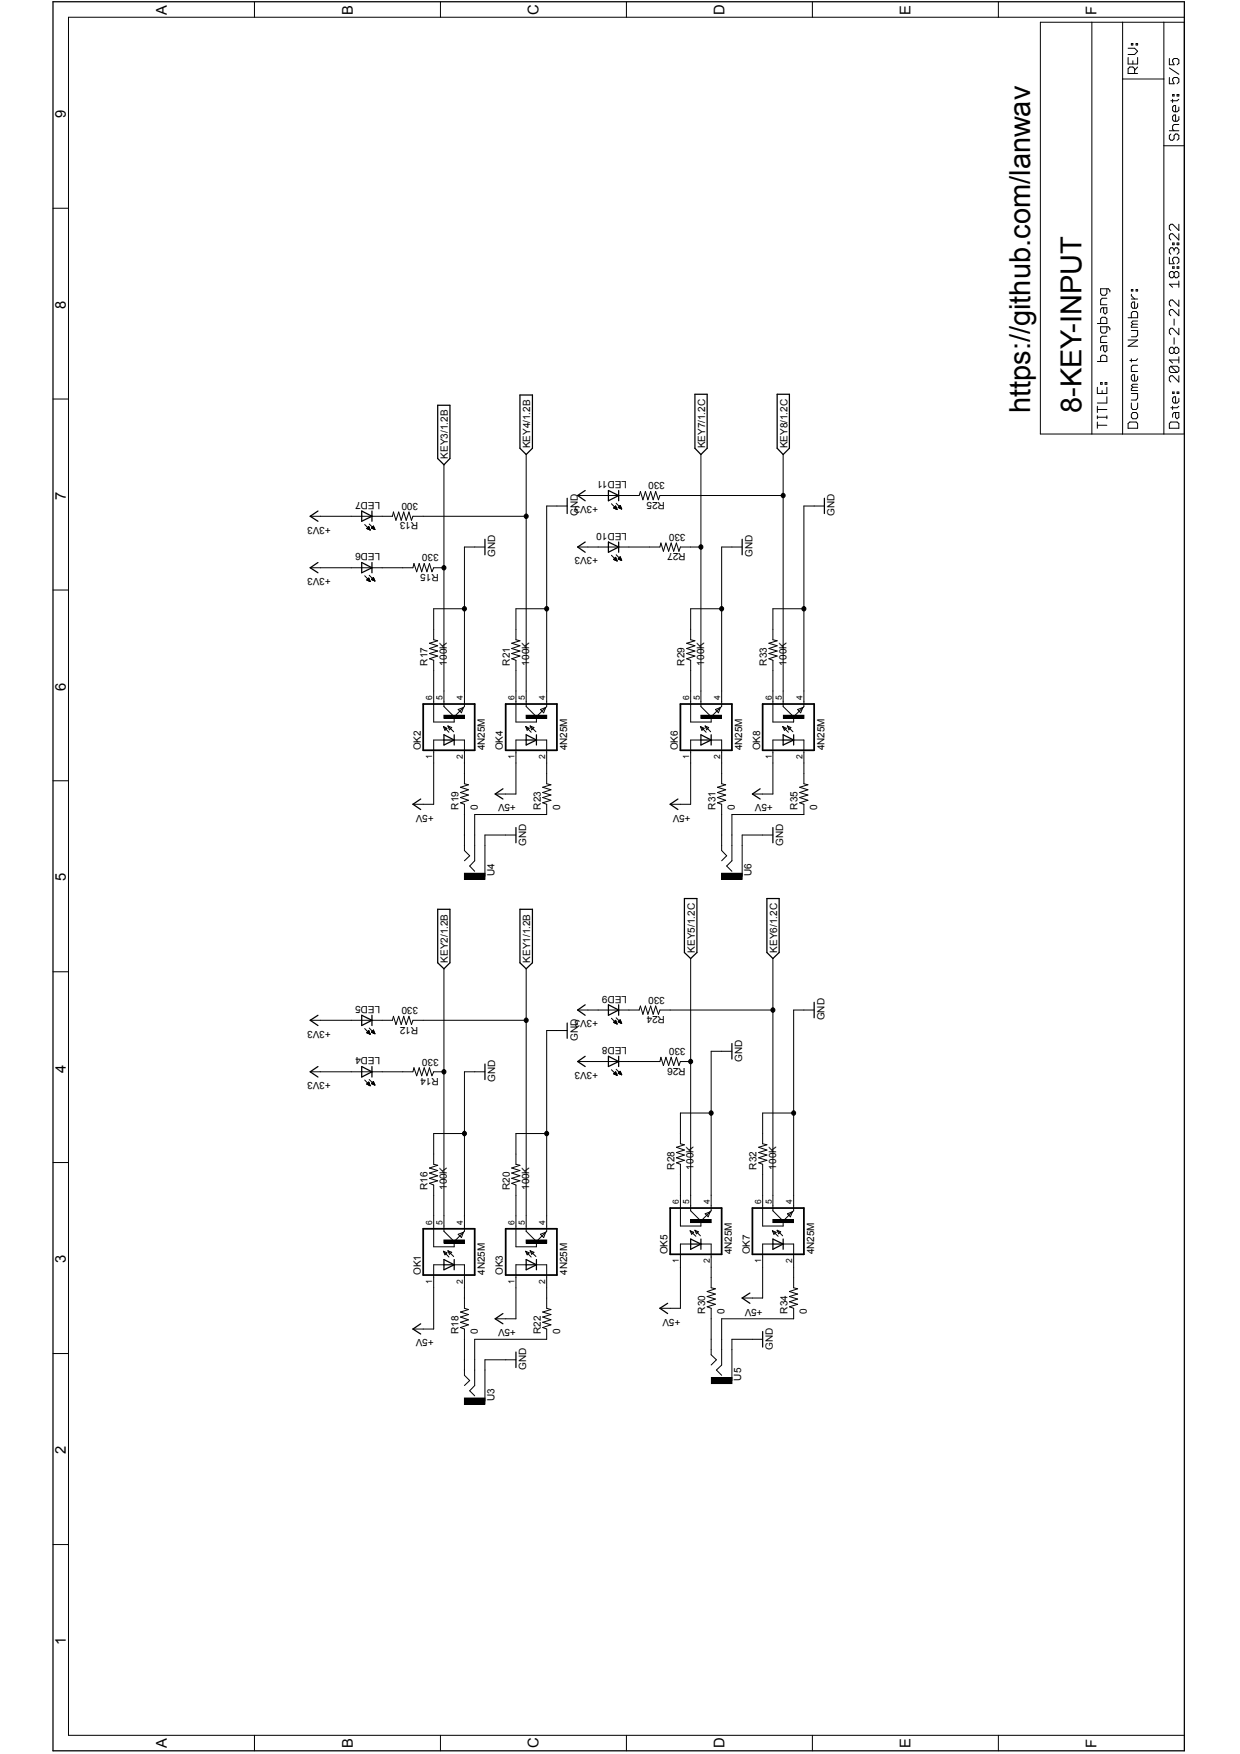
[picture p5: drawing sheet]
<svg xmlns="http://www.w3.org/2000/svg" width="210mm" height="297mm" viewBox="0 0 210 297" stroke-linecap="round" stroke-linejoin="round" font-family="sans-serif">
<g fill="none" stroke="#000" stroke-width=".21">
<path d="M9 .3h191.6v296.2h-191.6zM74.1 68.6h2.1v9l-1 1.1-1.1-1.1zM88.1 66.9h2.1v9l-1.1 1.1-1-1.1zM117.7 66.8h2.1v9.1l-1.1 1.1-1-1.1zM131.6 66.8h2.1v9.1l-1.1 1.1-1-1.1zM53.8 95.2l-1.3 .9 1.3 .9M53.8 86.5l-1.3 .9 1.3 .9M61.3 86.5l1.7 .9-1.7 .9zM61.3 95.2l1.7 .9-1.7 .9zM63 86.5v1.8M63 95.2v1.8M82.1 91.3v2.6"/>
<path d="M96.1 84.4v2.6M99.1 91.8l-1.3 .8 1.3 .9M99.1 83.1l-1.3 .8 1.3 .9M103 83.1l1.8 .8-1.8 .9zM103 91.8l1.8 .8-1.8 .9zM104.8 83.1v1.7M104.8 91.8v1.7M125.7 91.3v2.6M139.6 84.4v2.6M71.2 135.3l-1.3 .9 1.3 .9M75.2 124.4l1.7 .9-1.7 .9zM75.2 125.3h1.7"/>
<path d="M76.9 124.4v1.8M85.2 133.6l-1.3 .9 1.3 .8M89.1 125.3h1.7M89.1 124.4l1.7 .9-1.7 .9zM90.8 124.4v1.8M114.8 135.3l-1.3 .9 1.3 .9M118.7 124.4l1.7 .9-1.7 .9zM118.7 125.3h1.7M120.4 124.4v1.8M128.7 133.6l-1.3 .9 1.3 .8M132.6 124.4l1.8 .9-1.8 .9zM132.6 125.3h1.8"/>
<path d="M134.4 124.4v1.8M74.1 154h2.1v9l-1 1-1.1-1zM87.4 140.1v2.6M88.1 154h2.1v9l-1.1 1-1-1zM115.9 152.1h2.1v9.2l-1 1-1.1-1zM129.9 152.1h2.1v9.2l-1.1 1-1-1zM130.9 140.1v2.6M53.8 171.9l-1.3 .9 1.3 .9M61.3 171.9l1.7 .9-1.7 .9zM63 171.9v1.8M96.1 173.2v2.6M99.1 178.9l-1.3 .8 1.3 .9"/>
<path d="M99.1 170.1l-1.3 .9 1.3 .9M103 178.9l1.8 .8-1.8 .9zM103 170.1l1.8 .9-1.8 .9zM104.8 170.1v1.8M104.8 178.9v1.7M124 176.7v2.6M137.9 169.7v2.6M53.8 180.6l-1.3 .9 1.3 .9M61.3 180.6l1.7 .9-1.7 .9zM63 180.6v1.8M82.1 180.2v2.6M75.2 213.3l1.7 .9-1.7 .8z"/>
<path d="M75.2 214.2h1.7M76.9 213.3v1.7M89.1 213.3l1.7 .9-1.7 .8zM89.1 214.2h1.7M90.8 213.3v1.7M117 209.8l1.7 .9-1.7 .8zM117 210.7h1.7M118.7 209.8v1.7M127 218.9l-1.3 .9 1.3 .9M130.9 210.7h1.7M130.9 209.8l1.7 .9-1.7 .8zM132.6 209.8v1.7"/>
<path d="M71.2 224.2l-1.3 .8 1.3 .9M85.2 222.4l-1.3 .9 1.3 .9M87.4 228.9v2.7M113.1 220.7l-1.3 .8 1.3 .9M129.2 225.5v2.6"/>
</g>
<g fill="none" stroke="#000" stroke-width=".17">
<path d="M43.1 .3v2.6M74.6 .3v2.6M106.1 .3v2.6M137.6 .3v2.6M169.1 .3v2.6M176.2 3.8h24.4v69.7h-24.4zM184.9 3.8v69.7M190.1 3.8v69.7M190.1 13.4h7M191.1 9.7v1.1h1.6v-1.1M191.1 8.2h1.1l.5 .5-.5 .5h-1.1M191.6 7.4h.3v.2h-.3z"/>
<path d="M191.9 10.3v.5M192.2 12.4v-.8l-.3-.3h-.6l-.2 .3v.8h1.6M192.4 7.4h.3v.2h-.3zM192.7 11.3l-.5 .6M197.1 3.8v69.7M198 13.1v1.1h.8l-.2-.6v-.2l.2-.3h.5l.3 .3v.5l-.3 .3M198 9.9v1.1h.8l-.2-.6v-.2l.2-.3h.5l.3 .3v.5l-.3 .3M198 11.5l1.6 1.1M198.6 16h.2v.3h-.2zM198.6 16.8v.6M199.3 16h.3v.3h-.3zM199.6 18.1v.6l-.3 .2h-.5l-.2-.2v-.6l.2-.2h.3v1"/>
<path d="M199.6 19.7v.6l-.3 .2h-.5l-.2-.2v-.6l.2-.2h.3v1M199.6 16.8l-.3 .3h-1M200.6 2.9h-189v290.9h189M9 35.3h2.6M197.1 24.7h3.5M198 22.1h1.6M198.3 22.7l-.3 .2v.6l.3 .2h.3l.2-.2v-.6l.3-.2h.2l.3 .2v.6l-.3 .2M199.6 38v1l-1-1h-.3l-.3 .2v.6l.3 .2M199.6 39.6v1l-1-1h-.3l-.3 .2v.5l.3 .3M199.6 21.1h-.8l-.2 .2v.6l.2 .2M185.8 54.8h1.7v-.8l-.3-.3h-.6l-.2 .3v.8M186.9 52.1v.8l.3 .3 .3-.3v-.8h-.9l-.2 .3v.5"/>
<path d="M186.9 58.5v.9l.3 .2 .3-.2v-.9h-.9l-.2 .3v.6M187.5 48.9v.8l-.3 .3h-.6l-.2-.3v-.8h1.3l.3 .3v.2M187.5 55.3v.8l-.3 .3h-.6l-.2-.3v-.8h1.3l.3 .3v.3M187.5 50.5h-.9l-.2 .3v.8h1.1M187.5 56.9h-.9l-.2 .3v.8h1.1M191.1 53.8h1.6v-.8l-.3-.3h-.5l-.3 .3v.8M191.1 57.6h1.6l-1.6 1h1.6M191.6 56h1.1v.8l-.3 .2h-.8M191.6 49h.3v.3h-.3zM191.6 49.8v.3l.6 .5M191.6 50.6h1.1M191.9 54.9l-.3 .3v.2h1.1"/>
<path d="M191.9 54.9h.8M192.4 49h.3v.3h-.3zM192.7 51.4v.5l-.3 .3h-.5l-.3-.3v-.5l.3-.3h.3v1.1M192.7 54.4h-.8l-.3 .2 .3 .3M198 43.6v1.1h.8l-.2-.6v-.2l.2-.3h.5l.3 .3v.5l-.3 .3M198.6 41.1h.2v.3h-.2zM198.6 45.2h.2v.2h-.2zM198.8 42.2l.3-.2h.2l.3 .2v.6l-.3 .3M198.8 46.2l.3-.2h.2l.3 .2v.6l-.3 .2h-.2l-.3-.2M198.8 59.1l.3-.3h.2l.3 .3v.5l-.3 .3h-.2l-.3-.3M198.8 42.2l-.2-.2h-.3l-.3 .2v.6l.3 .3M198.8 46.2l-.2-.2h-.3l-.3 .2v.6l.3 .2h.3l.2-.2"/>
<path d="M198.8 59.1l-.2-.3h-.3l-.3 .3v.5l.3 .3h.3l.2-.3M198.8 42.2v.3M198.8 46.2v.6M198.8 54v1.1M198.8 57.2v1.1M198.8 59.1v.5M199.3 41.1h.3v.3h-.3zM199.3 45.2h.3v.2h-.3zM199.6 47.6v1M199.6 50.8v1.1l-1-1.1h-.3l-.3 .3v.5l.3 .3M199.6 52.4v1.1l-1-1.1h-.3l-.3 .3v.5l.3 .3M199.6 55.6v1.1l-1-1.1h-.3l-.3 .3v.5l.3 .3"/>
<path d="M199.6 48.1h-1.6l.6 .5M9 67.6h2.6M75.2 78.7v40.9l1.7 1.8 1.8-1.8v-27h3.4M89.1 77v42.6l1.7 1.8 1.8-1.8v-33.9h3.5M118.7 77v42.6l1.7 1.8 1.6-1.6M132.6 77v42.6l1.8 1.8 1.7-1.8v-33.9h3.5M185.8 65.6v1h1.7v-1M185.8 72h1.7M185.8 68.8v1M185.8 70.4v.5M185.8 71.5v1M185.8 61.2h1.7v-.8l-.3-.2h-.6l-.2 .2v.8"/>
<path d="M185.8 70.7h1.7M185.8 69.3h1.7M186.4 64.8h.2v.3h-.2zM186.6 66.1v.5M187.2 64.8h.3v.3h-.3zM187.5 67.2v1h-1.7M187.5 70.4v.5M191.1 71.7l.2-.2h1.1l.3 .2v.8h-1.6zM191.6 66.6h1.1v.8l-.3 .3h-.8M191.6 68.2v.8l.3 .3h.5l.3-.3v-.8M191.6 60.7v.6M191.9 69.8h.5l.3 .3v.6l-.3 .2h-.5l-.3-.2v-.6z"/>
<path d="M191.9 65.6l-.3 .2v.3h1.1M191.9 65.6h.8M192.7 63.7v.6l-.3 .2h-.5l-.3-.2v-.6l.3-.2h.3v1M192.7 61.8h-.8l-.3 .3v.8h1.1M192.7 65.1h-.8l-.3 .2 .3 .3M192.7 60.7l-.3 .3h-1.1M198 71.7l.3-.2h1l.3 .2v.8h-1.6zM198.3 62h1l.3 .3v.5l-.3 .3M198.3 62l-.3 .3v.5l.3 .3h1M198.3 62l1 1.1M198.6 66.4h.2v.2h-.2zM198.6 68.8v.5"/>
<path d="M199.1 69.8v.9l.2 .2 .3-.2v-.9h-.8l-.2 .3v.6M199.3 66.4h.3v.2h-.3zM199.6 60.4v1.1M199.6 63.6v1.1l-1-1.1h-.3l-.3 .3v.5l.3 .3M199.6 67.4v.6l-.3 .2h-.5l-.2-.2v-.6l.2-.2h.3v1M199.6 68.8l-.3 .2h-1M199.6 61h-1.6l.6 .5M9 99.9h2.6M52.5 96.1h17.4l.2-.7 .5 1.4 .4-1.4 .4 1.4 .4-1.4 .5 1.4 .4-1.4 .5 1.4 .2-.7h1.8M52.5 87.4h14l.1-.7 .5 1.4 .4-1.4 .4 1.4 .5-1.4 .4 1.4 .5-1.4 .4 1.4 .2-.7h19.2M61.8 97.5l.9 1M61.8 88.8l.9 .9"/>
<path d="M62.1 98.2l.3-.3 .3 .6zM62.1 89.5l.3-.3 .3 .5zM62.1 89.5h.1M62.1 98.2h.1M62.2 89.4v.1M62.2 98.1v.2M62.3 89.3v.3M62.3 98v.3M62.4 89.2v.4M62.4 98v.3M62.4 97.9v.4M62.5 89.2v.5"/>
<path d="M62.5 97.9v.5M62.5 89.3v.4M62.5 98v.4M62.5 97.4l1 1M62.5 88.7l1 1M62.6 89.5v.2M62.6 98.1v.3M62.6 89.6v.1M62.6 98.3v.1M62.7 89.7h.1M62.7 98.4v.1M62.9 98.1l.3-.3 .3 .6z"/>
<path d="M62.9 89.4l.3-.3 .3 .6zM62.9 89.4v.1M62.9 98.1h.1M63 89.3v.2M63 98v.2M63 89.2v.3M63.1 89.2v.3M63.1 97.9v.3M63.2 89.2v.3M63.2 97.9v.4M63.2 89.1v.4M63.2 97.8v.5"/>
<path d="M63.2 89.1v.5M63.3 89.2v.4M63.3 97.9v.4M63.4 89.4v.2M63.4 98v.3M63.4 89.5v.1M63.4 98.2v.1M63.5 89.6v.1M63.5 98.3v.1M97.8 92.6h14l.1-.7 .5 1.4 .4-1.4 .4 1.4 .5-1.4 .4 1.4 .5-1.4 .4 1.4 .2-.7h3.5M97.8 83.9h10.4l.3-.7 .4 1.4 .4-1.4 .4 1.4 .5-1.4 .4 1.4 .4-1.4 .5 1.4 .3-.7h20.8M103.5 94l1 1"/>
<path d="M103.5 85.3l1 1M103.9 86l.4-.3 .2 .6zM104 86h.1M104 94.7h.1M104 85.9v.2M104 94.6v.2M104.1 85.9v.2M104.1 94.6v.2M104.1 85.8v.3M104.1 94.5v.3M104.2 85.8v.3M104.2 94.4v.4"/>
<path d="M104.2 85.7v.4M104.2 94.4v.5M104.3 85.7v.5M104.3 94.4v.5M104.3 94.4l.2 .6-.6-.3zM104.3 85.8v.4M104.3 94.5v.4M104.4 93.9l.9 1M104.4 85.2l.9 1M104.4 85.9v.3M104.4 94.7v.2M104.4 86.1v.1"/>
<path d="M104.4 94.8v.2M104.5 86.2v.1M104.5 94.9v.1M104.7 85.9l.3-.3 .3 .6zM104.7 85.9h.1M104.7 94.6v.1M104.8 85.8v.2M104.8 94.5v.2M104.9 85.8v.2M104.9 94.5v.2M104.9 85.7v.3M104.9 94.4v.3"/>
<path d="M105 85.6v.5M105 94.3v.5M105 94.3l.3 .6-.6-.2zM105.1 85.6v.5M105.1 94.3v.5M105.1 85.7v.4M105.1 94.4v.4M105.2 85.9v.2M105.2 94.6v.2M105.2 86v.1M105.2 94.7v.2M105.3 86.1v.1"/>
<path d="M105.3 94.8v.1M125.7 92.6h-3.5v27l-.2 .2M78.7 103.1h-5.3v5.2l.7 .2-1.4 .4 1.4 .4-1.4 .5 1.4 .4-1.4 .5 1.4 .4-1.4 .4 .7 .3v10.5h3.5v-.8M92.6 103.1h-5.2v5.2l.7 .2-1.4 .4 1.4 .4-1.4 .5 1.4 .4-1.4 .5 1.4 .4-1.4 .4 .7 .3v10.5h3.4v-.8M122.2 103.1h-5.2v5.2l.7 .2-1.4 .4 1.4 .4-1.4 .5 1.4 .4-1.4 .5 1.4 .4-1.4 .4 .7 .3v10.5h3.4v-.8M136.1 103.1h-5.2v5.2l.7 .2-1.4 .4 1.4 .4-1.4 .5 1.4 .4-1.4 .5 1.4 .4-1.4 .4 .7 .3v10.5h3.5v-.8M9 132.2h2.6M75.1 123l.6 .3-.3 .4zM75.1 123l.9 1M75.2 121.1h3.5v.5h-3.5zM75.2 125.3h-1.8v10.9h-3.5M75.9 122.9l.9 1"/>
<path d="M75.9 122.9l.6 .3-.4 .4zM76.9 125.3h1.8v7.4l.6 .2-1.3 .4 1.3 .4-1.3 .5 1.3 .4-1.3 .4 1.3 .5-1.3 .4 .7 .3v7.8l.8 .9-.8 .9M77.6 120.1l.9-.3-.4 .9zM89 123l.6 .3-.3 .4zM89 123l1 1M89.1 121.1h3.5v.5h-3.5zM89.1 125.3h-1.7v9.2h-3.5M89.8 122.9l1 1M89.8 122.9l.6 .3-.4 .4zM90.8 125.3h1.8v7.4l.7 .2-1.4 .4 1.4 .4-1.4 .5 1.4 .4-1.4 .4 1.4 .5-1.4 .4 .7 .3v1.7h-12.2v7.9l-.9 .8 .9 .9M91.5 120.1l.9-.3-.3 .9zM118.6 123l.7 .3-.4 .4z"/>
<path d="M118.6 123l1 1M118.7 121.1h3.5v.5h-3.5zM118.7 125.3h-1.7v10.9h-3.5M119.4 122.9l1 1M119.4 122.9l.6 .3-.3 .4zM120.4 125.3h1.8v7.4l.7 .2-1.4 .4 1.4 .4-1.4 .5 1.4 .4-1.4 .4 1.4 .5-1.4 .4 .7 .3v7.8l.9 .9-.9 .9M121.2 120.1l.8-.3-.3 .9zM132.5 123l.7 .3-.4 .4zM132.5 123l1 1M132.6 125.3h-1.7v9.2h-3.5M132.7 121.1h3.4v.5h-3.4zM133.3 122.9l1 1"/>
<path d="M133.3 122.9l.6 .3-.3 .4zM134.4 125.3h1.7v7.4l.7 .2-1.4 .4 1.4 .4-1.4 .5 1.4 .4-1.4 .4 1.4 .5-1.4 .4 .7 .3v1.7h-12.1v7.9l-.9 .8 .9 .9M135.1 120.1l.9-.3-.4 .9zM78.7 147.9h3.4v1h-3.4zM87.4 141.4h-5.3v7M122.2 147.9h3.5v1h-3.5zM130.9 141.4h-5.2v7M9 164.5h2.6M52.5 172.8h14l.1-.7 .5 1.4 .4-1.4 .4 1.4 .5-1.4 .4 1.4 .5-1.4 .4 1.4 .2-.7h19.2M61.8 174.2l.9 .9M62.1 174.8v.1M62.2 174.8v.1"/>
<path d="M62.3 174.7v.2M62.3 174.7v.3M62.4 174.6v.4M62.4 174.5v.5M62.4 174.5l.3 .6-.6-.2zM62.5 174.5v.5M62.5 174.7v.3M62.5 174.1l1 .9M62.6 174.8v.2M62.6 174.9v.2M62.7 175v.1M62.9 174.7v.1"/>
<path d="M63 174.7v.1M63 174.6v.2M63.1 174.6v.3M63.2 174.5v.4M63.2 174.4l.3 .6-.6-.2zM63.3 174.6v.4M63.4 174.7v.3M63.4 174.8v.2M63.5 175h.1M75.2 164v44.5l1.7 1.7 1.8-1.7v-27h3.4M89.1 164v44.5l1.7 1.7 1.8-1.7v-34h3.5M97.8 171h10.4l.3-.7 .4 1.4 .4-1.4 .4 1.4 .5-1.4 .4 1.4 .4-1.4 .5 1.4 .3-.7h19.1"/>
<path d="M97.8 179.7h14l.1-.7 .5 1.4 .4-1.4 .4 1.4 .5-1.4 .4 1.4 .5-1.4 .4 1.4 .2-.7h1.8M103.5 172.4l1 1M103.9 173.1l.4-.3 .2 .6zM104 173.1h.1M104 173v.2M104.1 173v.2M104.1 172.9v.3M104.2 172.8v.4M104.2 172.8v.5M104.3 172.8v.5M104.3 172.9v.4M104.4 172.3l.9 1"/>
<path d="M104.4 173.1v.2M104.4 173.2v.2M104.5 173.3v.1M104.7 173v.1M104.8 172.9v.2M104.9 172.9v.2M104.9 172.8v.3M105 172.7v.5M105 172.7l.3 .6-.6-.3zM105.1 172.7v.5M105.1 172.8v.4M105.2 173v.2"/>
<path d="M105.2 173.1v.2M105.3 173.2v.1M117 162.3v42.7l1.7 1.8 1.7-1.8v-27h3.6M130.9 162.3v42.7l1.7 1.8 1.6-1.6M137.9 171h-3.5v34l-.2 .2M9 196.8h2.6M52.5 181.5h17.4l.2-.7 .5 1.4 .4-1.4 .4 1.4 .4-1.4 .5 1.4 .4-1.4 .5 1.4 .2-.7h1.8M61.8 182.9l.9 1M62.1 183.6l.3-.4 .3 .7zM62.1 183.5v.1M62.2 183.5v.1M62.3 183.4v.2"/>
<path d="M62.3 183.3v.3M62.4 183.3v.4M62.5 183.3v.4M62.5 182.8l1 .9M62.5 183.4v.4M62.6 183.5v.3M62.6 183.6v.2M62.7 183.8h.1M62.9 183.5l.3-.4 .3 .6zM62.9 183.4v.1M63 183.4v.1M63 183.3v.3"/>
<path d="M63.1 183.3v.3M63.2 183.2v.4M63.3 183.3v.4M63.4 183.4v.3M63.4 183.6v.1M63.5 183.7h.1M78.7 191.9h-5.3v5.2l.7 .2-1.4 .5 1.4 .4-1.4 .4 1.4 .5-1.4 .4 1.4 .4-1.4 .5 .7 .3v10.4h3.5v-.7M92.6 191.9h-5.2v5.2l.7 .2-1.4 .5 1.4 .4-1.4 .4 1.4 .5-1.4 .4 1.4 .4-1.4 .5 .7 .3v10.4h3.4v-.7M103.5 181.1l1 1M103.9 181.8l.4-.3 .2 .6zM104 181.8v.1M104 181.7v.2"/>
<path d="M104.1 181.7v.2M104.1 181.6v.3M104.2 181.6v.3M104.2 181.5v.4M104.3 181.5v.5M104.3 181.7v.3M104.4 181.1l.9 .9M104.4 181.8v.2M104.4 181.9v.2M104.5 182v.1M104.7 181.7l.3-.3 .3 .6zM104.7 181.7v.1"/>
<path d="M104.8 181.7v.1M104.9 181.6v.2M104.9 181.5v.3M104.9 181.5v.4M105 181.4v.5M105.1 181.4v.5M105.1 181.6v.3M105.2 181.7v.2M105.2 181.8v.1M105.3 181.9v.1M120.4 188.5h-5.2v5.2l.7 .1-1.3 .5 1.3 .4-1.3 .5 1.3 .4-1.3 .4 1.3 .5-1.3 .4 .6 .2v10.5h3.5v-.7M134.4 188.5h-5.2v5.2l.7 .1-1.4 .5 1.4 .4-1.4 .5 1.4 .4-1.4 .4 1.4 .5-1.4 .4 .7 .2v10.5h3.4v-.7"/>
<path d="M75.1 211.9l.6 .2-.3 .4zM75.1 211.9l.9 1M75.2 210h3.5v.5h-3.5zM75.2 214.2h-1.8v10.8h-3.5M75.9 211.8l.9 1M75.9 211.8l.6 .2-.4 .4zM76.9 214.2h1.8v7.3l.6 .2-1.3 .5 1.3 .4-1.3 .4 1.3 .5-1.3 .4 1.3 .4-1.3 .5 .7 .2v7.9l.8 .9-.8 .8M77.6 209l.9-.3-.4 .8zM89 211.9l.6 .2-.3 .4zM89 211.9l1 1M89.1 210h3.5v.5h-3.5zM89.1 214.2h-1.7v9.1h-3.5"/>
<path d="M89.8 211.8l1 1M89.8 211.8l.6 .2-.4 .4zM90.8 214.2h1.8v7.3l.7 .2-1.4 .5 1.4 .4-1.4 .4 1.4 .5-1.4 .4 1.4 .4-1.4 .5 .7 .2v1.8h-12.2v7.8l-.9 .9 .9 .8M91.5 209l.9-.3-.3 .8zM116.9 208.4l.6 .3-.4 .3zM116.9 208.4l1 .9M117 206.5h3.4v.5h-3.4zM117 210.7h-1.8v10.8h-3.4M117.7 208.3l.9 1M117.7 208.3l.6 .3-.4 .3zM118.7 210.7h1.7v7.4l.8 .1-1.4 .5 1.4 .4-1.4 .4 1.4 .5-1.4 .4 1.4 .5-1.4 .4 .6 .2v7.9l.9 .9-.9 .8M119.4 205.5l.9-.3-.4 .8z"/>
<path d="M130.8 208.4l.6 .3-.3 .3zM130.8 208.4l1 .9M130.9 206.5h3.5v.5h-3.5zM130.9 210.7h-1.7v9.1h-3.5M131.6 208.3l.9 1M131.6 208.3l.6 .3-.3 .3zM132.6 210.7h1.8v7.4l.7 .1-1.4 .5 1.4 .4-1.4 .4 1.4 .5-1.4 .4 1.4 .5-1.4 .4 .7 .2v1.8h-12.2v7.8l-.9 .9 .9 .9M133.3 205.5l.9-.3-.3 .8zM9 229.2h2.6M78.7 236.7h3.4v1h-3.4zM87.4 230.3h-5.3v6.9M120.5 233.3h3.5v1h-3.5z"/>
<path d="M129.2 226.8h-5.2v7M9 261.5h2.6M43.1 293.8v2.7M74.6 293.8v2.7M106.1 293.8v2.7M137.6 293.8v2.7M169.1 293.8v2.7"/>
<circle cx="75.2" cy="96.1" r=".36"/>
<circle cx="89.1" cy="87.4" r=".36"/>
<circle cx="118.7" cy="92.6" r=".36"/>
<circle cx="132.6" cy="83.9" r=".36"/>
<circle cx="78.6" cy="103.1" r=".36"/>
<circle cx="92.6" cy="103.1" r=".36"/>
<circle cx="122.2" cy="103.1" r=".36"/>
<circle cx="136.1" cy="103.1" r=".36"/>
<circle cx="89.1" cy="172.8" r=".36"/>
<circle cx="116.9" cy="179.7" r=".36"/>
<circle cx="130.9" cy="171" r=".36"/>
<circle cx="75.2" cy="181.5" r=".36"/>
<circle cx="78.6" cy="191.9" r=".36"/>
<circle cx="92.6" cy="191.9" r=".36"/>
<circle cx="120.4" cy="188.5" r=".36"/>
<circle cx="134.4" cy="188.5" r=".36"/>
</g>
<path d="M71.7 119.2h8.7v7.8h-8.7zM85.6 119.2h8.7v7.8h-8.7zM115.2 119.2h8.8v7.8h-8.8zM129.2 119.2h8.7v7.8h-8.7zM71.7 208.1h8.7v7.8h-8.7zM85.6 208.1h8.7v7.8h-8.7zM113.5 204.6h8.7v7.8h-8.7zM127.4 204.6h8.7v7.8h-8.7z" fill="none" stroke="#000" stroke-width=".3"/>
<g fill="#000">
<path d="M75.2 121.1h3.5v.5h-3.5z" fill-rule="evenodd"/>
<path d="M89.1 121.1h3.5v.5h-3.5z" fill-rule="evenodd"/>
<path d="M118.7 121.1h3.5v.5h-3.5z" fill-rule="evenodd"/>
<path d="M132.7 121.1h3.4v.5h-3.4z" fill-rule="evenodd"/>
<path d="M78.7 147.9h3.4v1h-3.4z" fill-rule="evenodd"/>
<path d="M122.2 147.9h3.5v1h-3.5z" fill-rule="evenodd"/>
<path d="M75.2 210h3.5v.5h-3.5z" fill-rule="evenodd"/>
<path d="M89.1 210h3.5v.5h-3.5z" fill-rule="evenodd"/>
<path d="M117 206.5h3.4v.5h-3.4z" fill-rule="evenodd"/>
<path d="M130.9 206.5h3.5v.5h-3.5z" fill-rule="evenodd"/>
<path d="M78.7 236.7h3.4v1h-3.4z" fill-rule="evenodd"/>
<path d="M120.5 233.3h3.5v1h-3.5z" fill-rule="evenodd"/>
<circle cx="75.2" cy="96.1" r=".36"/>
<circle cx="89.1" cy="87.4" r=".36"/>
<circle cx="118.7" cy="92.6" r=".36"/>
<circle cx="132.6" cy="83.9" r=".36"/>
<circle cx="78.6" cy="103.1" r=".36"/>
<circle cx="92.6" cy="103.1" r=".36"/>
<circle cx="122.2" cy="103.1" r=".36"/>
<circle cx="136.1" cy="103.1" r=".36"/>
<circle cx="89.1" cy="172.8" r=".36"/>
<circle cx="116.9" cy="179.7" r=".36"/>
<circle cx="130.9" cy="171" r=".36"/>
<circle cx="75.2" cy="181.5" r=".36"/>
<circle cx="78.6" cy="191.9" r=".36"/>
<circle cx="92.6" cy="191.9" r=".36"/>
<circle cx="120.4" cy="188.5" r=".36"/>
<circle cx="134.4" cy="188.5" r=".36"/>
</g>
<g font-size="4.9">
<text x="174.5" y="70" transform="rotate(-90 174.5 70)">https://github.com/lanwav</text>
<text x="183.2" y="70" transform="rotate(-90 183.2 70)">8-KEY-INPUT</text>
</g>
<g font-size="2.5">
<text x="28.2" y="2.5" transform="rotate(-90 28.2 2.5)">A</text>
<text x="59.7" y="2.5" transform="rotate(-90 59.7 2.5)">B</text>
<text x="91.2" y="2.5" transform="rotate(-90 91.2 2.5)">C</text>
<text x="122.7" y="2.5" transform="rotate(-90 122.7 2.5)">D</text>
<text x="154.2" y="2.5" transform="rotate(-90 154.2 2.5)">E</text>
<text x="185.7" y="2.5" transform="rotate(-90 185.7 2.5)">F</text>
<text x="11.2" y="20" transform="rotate(-90 11.2 20)">9</text>
<text x="11.2" y="52.3" transform="rotate(-90 11.2 52.3)">8</text>
<text x="11.2" y="84.6" transform="rotate(-90 11.2 84.6)">7</text>
<text x="11.2" y="117" transform="rotate(-90 11.2 117)">6</text>
<text x="11.2" y="149.3" transform="rotate(-90 11.2 149.3)">5</text>
<text x="11.2" y="181.6" transform="rotate(-90 11.2 181.6)">4</text>
<text x="11.2" y="213.9" transform="rotate(-90 11.2 213.9)">3</text>
<text x="11.2" y="246.2" transform="rotate(-90 11.2 246.2)">2</text>
<text x="11.2" y="278.6" transform="rotate(-90 11.2 278.6)">1</text>
<text x="28.2" y="296" transform="rotate(-90 28.2 296)">A</text>
<text x="59.7" y="296" transform="rotate(-90 59.7 296)">B</text>
<text x="91.2" y="296" transform="rotate(-90 91.2 296)">C</text>
<text x="122.7" y="296" transform="rotate(-90 122.7 296)">D</text>
<text x="154.2" y="296" transform="rotate(-90 154.2 296)">E</text>
<text x="185.7" y="296" transform="rotate(-90 185.7 296)">F</text>
</g>
<g font-size="1.7">
<text x="75.9" y="77.6" transform="rotate(-90 75.9 77.6)">KEY3/1.2B</text>
<text x="89.8" y="75.9" transform="rotate(-90 89.8 75.9)">KEY4/1.2B</text>
<text x="119.4" y="75.9" transform="rotate(-90 119.4 75.9)">KEY7/1.2C</text>
<text x="133.4" y="75.9" transform="rotate(-90 133.4 75.9)">KEY8/1.2C</text>
<text x="106.2" y="81.5" transform="rotate(-180 106.2 81.5)">LED11</text>
<text x="112.6" y="81.7" transform="rotate(-180 112.6 81.7)">330</text>
<text x="56" y="89.2" transform="rotate(-180 56 89.2)">+3V3</text>
<text x="64.4" y="85" transform="rotate(-180 64.4 85)">LED7</text>
<text x="70.8" y="85.1" transform="rotate(-180 70.8 85.1)">300</text>
<text x="70.8" y="88.4" transform="rotate(-180 70.8 88.4)">R13</text>
<text x="97.8" y="87.4" transform="rotate(-90 97.8 87.4)">GND</text>
<text x="101.3" y="85.7" transform="rotate(-180 101.3 85.7)">+3V3</text>
<text x="112.6" y="85" transform="rotate(-180 112.6 85)">R25</text>
<text x="141.4" y="87.4" transform="rotate(-90 141.4 87.4)">GND</text>
<text x="64.4" y="93.7" transform="rotate(-180 64.4 93.7)">LED6</text>
<text x="74.3" y="93.9" transform="rotate(-180 74.3 93.9)">330</text>
<text x="83.9" y="94.4" transform="rotate(-90 83.9 94.4)">GND</text>
<text x="101.3" y="94.4" transform="rotate(-180 101.3 94.4)">+3V3</text>
<text x="106.2" y="90.2" transform="rotate(-180 106.2 90.2)">LED10</text>
<text x="116.1" y="90.4" transform="rotate(-180 116.1 90.4)">330</text>
<text x="116.1" y="93.7" transform="rotate(-180 116.1 93.7)">R27</text>
<text x="127.4" y="94.4" transform="rotate(-90 127.4 94.4)">GND</text>
<text x="56" y="97.9" transform="rotate(-180 56 97.9)">+3V3</text>
<text x="74.3" y="97.2" transform="rotate(-180 74.3 97.2)">R15</text>
<text x="72.4" y="112.7" transform="rotate(-90 72.4 112.7)">R17</text>
<text x="75.7" y="112.7" transform="rotate(-90 75.7 112.7)">100K</text>
<text x="86.3" y="112.7" transform="rotate(-90 86.3 112.7)">R21</text>
<text x="89.6" y="112.7" transform="rotate(-90 89.6 112.7)">100K</text>
<text x="116" y="112.7" transform="rotate(-90 116 112.7)">R29</text>
<text x="119.3" y="112.7" transform="rotate(-90 119.3 112.7)">100K</text>
<text x="129.9" y="112.7" transform="rotate(-90 129.9 112.7)">R33</text>
<text x="133.2" y="112.7" transform="rotate(-90 133.2 112.7)">100K</text>
<text x="71.2" y="127" transform="rotate(-90 71.2 127)">OK2</text>
<text x="82.1" y="127" transform="rotate(-90 82.1 127)">4N25M</text>
<text x="85.2" y="127" transform="rotate(-90 85.2 127)">OK4</text>
<text x="96.1" y="127" transform="rotate(-90 96.1 127)">4N25M</text>
<text x="114.8" y="127" transform="rotate(-90 114.8 127)">OK6</text>
<text x="125.7" y="127" transform="rotate(-90 125.7 127)">4N25M</text>
<text x="128.7" y="127" transform="rotate(-90 128.7 127)">OK8</text>
<text x="139.6" y="127" transform="rotate(-90 139.6 127)">4N25M</text>
<text x="73.4" y="137.9" transform="rotate(-180 73.4 137.9)">+5V</text>
<text x="77.6" y="137.1" transform="rotate(-90 77.6 137.1)">R19</text>
<text x="80.9" y="137.1" transform="rotate(-90 80.9 137.1)">0</text>
<text x="87.4" y="136.2" transform="rotate(-180 87.4 136.2)">+5V</text>
<text x="91.6" y="137.1" transform="rotate(-90 91.6 137.1)">R23</text>
<text x="94.9" y="137.1" transform="rotate(-90 94.9 137.1)">0</text>
<text x="117" y="137.9" transform="rotate(-180 117 137.9)">+5V</text>
<text x="121.2" y="137.1" transform="rotate(-90 121.2 137.1)">R31</text>
<text x="124.5" y="137.1" transform="rotate(-90 124.5 137.1)">0</text>
<text x="130.9" y="136.2" transform="rotate(-180 130.9 136.2)">+5V</text>
<text x="135.1" y="137.1" transform="rotate(-90 135.1 137.1)">R35</text>
<text x="138.4" y="137.1" transform="rotate(-90 138.4 137.1)">0</text>
<text x="89.1" y="143.2" transform="rotate(-90 89.1 143.2)">GND</text>
<text x="132.6" y="143.2" transform="rotate(-90 132.6 143.2)">GND</text>
<text x="83.7" y="148.4" transform="rotate(-90 83.7 148.4)">U4</text>
<text x="127.3" y="148.4" transform="rotate(-90 127.3 148.4)">U6</text>
<text x="117.7" y="161.3" transform="rotate(-90 117.7 161.3)">KEY5/1.2C</text>
<text x="131.6" y="161.3" transform="rotate(-90 131.6 161.3)">KEY6/1.2C</text>
<text x="75.9" y="163" transform="rotate(-90 75.9 163)">KEY2/1.2B</text>
<text x="89.8" y="163" transform="rotate(-90 89.8 163)">KEY1/1.2B</text>
<text x="64.4" y="170.3" transform="rotate(-180 64.4 170.3)">LED5</text>
<text x="70.8" y="170.5" transform="rotate(-180 70.8 170.5)">330</text>
<text x="70.8" y="173.8" transform="rotate(-180 70.8 173.8)">R12</text>
<text x="101.3" y="172.8" transform="rotate(-180 101.3 172.8)">+3V3</text>
<text x="106.2" y="168.6" transform="rotate(-180 106.2 168.6)">LED9</text>
<text x="112.6" y="168.8" transform="rotate(-180 112.6 168.8)">330</text>
<text x="112.6" y="172" transform="rotate(-180 112.6 172)">R24</text>
<text x="139.6" y="172.8" transform="rotate(-90 139.6 172.8)">GND</text>
<text x="56" y="174.5" transform="rotate(-180 56 174.5)">+3V3</text>
<text x="64.4" y="179" transform="rotate(-180 64.4 179)">LED4</text>
<text x="74.3" y="179.2" transform="rotate(-180 74.3 179.2)">330</text>
<text x="97.8" y="176.3" transform="rotate(-90 97.8 176.3)">GND</text>
<text x="106.2" y="177.3" transform="rotate(-180 106.2 177.3)">LED8</text>
<text x="116.1" y="177.5" transform="rotate(-180 116.1 177.5)">330</text>
<text x="125.7" y="179.7" transform="rotate(-90 125.7 179.7)">GND</text>
<text x="56" y="183.2" transform="rotate(-180 56 183.2)">+3V3</text>
<text x="74.3" y="182.5" transform="rotate(-180 74.3 182.5)">R14</text>
<text x="83.9" y="183.2" transform="rotate(-90 83.9 183.2)">GND</text>
<text x="101.3" y="181.5" transform="rotate(-180 101.3 181.5)">+3V3</text>
<text x="116.1" y="180.8" transform="rotate(-180 116.1 180.8)">R26</text>
<text x="72.4" y="201.5" transform="rotate(-90 72.4 201.5)">R16</text>
<text x="75.7" y="201.5" transform="rotate(-90 75.7 201.5)">100K</text>
<text x="86.3" y="201.5" transform="rotate(-90 86.3 201.5)">R20</text>
<text x="89.6" y="201.5" transform="rotate(-90 89.6 201.5)">100K</text>
<text x="114.2" y="198" transform="rotate(-90 114.2 198)">R28</text>
<text x="117.5" y="198" transform="rotate(-90 117.5 198)">100K</text>
<text x="128.1" y="198" transform="rotate(-90 128.1 198)">R32</text>
<text x="131.4" y="198" transform="rotate(-90 131.4 198)">100K</text>
<text x="71.2" y="215.9" transform="rotate(-90 71.2 215.9)">OK1</text>
<text x="82.1" y="215.9" transform="rotate(-90 82.1 215.9)">4N25M</text>
<text x="85.2" y="215.9" transform="rotate(-90 85.2 215.9)">OK3</text>
<text x="96.1" y="215.9" transform="rotate(-90 96.1 215.9)">4N25M</text>
<text x="113.1" y="212.4" transform="rotate(-90 113.1 212.4)">OK5</text>
<text x="124" y="212.4" transform="rotate(-90 124 212.4)">4N25M</text>
<text x="127" y="212.4" transform="rotate(-90 127 212.4)">OK7</text>
<text x="137.9" y="212.4" transform="rotate(-90 137.9 212.4)">4N25M</text>
<text x="129.2" y="221.6" transform="rotate(-180 129.2 221.6)">+5V</text>
<text x="73.4" y="226.8" transform="rotate(-180 73.4 226.8)">+5V</text>
<text x="77.6" y="225.9" transform="rotate(-90 77.6 225.9)">R18</text>
<text x="80.9" y="225.9" transform="rotate(-90 80.9 225.9)">0</text>
<text x="87.4" y="225" transform="rotate(-180 87.4 225)">+5V</text>
<text x="91.6" y="225.9" transform="rotate(-90 91.6 225.9)">R22</text>
<text x="94.9" y="225.9" transform="rotate(-90 94.9 225.9)">0</text>
<text x="115.2" y="223.3" transform="rotate(-180 115.2 223.3)">+5V</text>
<text x="119.4" y="222.4" transform="rotate(-90 119.4 222.4)">R30</text>
<text x="122.7" y="222.4" transform="rotate(-90 122.7 222.4)">0</text>
<text x="133.4" y="222.4" transform="rotate(-90 133.4 222.4)">R34</text>
<text x="136.7" y="222.4" transform="rotate(-90 136.7 222.4)">0</text>
<text x="89.1" y="232" transform="rotate(-90 89.1 232)">GND</text>
<text x="125.5" y="233.8" transform="rotate(-90 125.5 233.8)">U5</text>
<text x="130.9" y="228.5" transform="rotate(-90 130.9 228.5)">GND</text>
<text x="83.7" y="237.2" transform="rotate(-90 83.7 237.2)">U3</text>
</g>
<g font-size="1.4">
<text x="73.2" y="118.5" transform="rotate(-90 73.2 118.5)">6</text>
<text x="74.9" y="118.5" transform="rotate(-90 74.9 118.5)">5</text>
<text x="78.4" y="118.5" transform="rotate(-90 78.4 118.5)">4</text>
<text x="87.1" y="118.5" transform="rotate(-90 87.1 118.5)">6</text>
<text x="88.9" y="118.5" transform="rotate(-90 88.9 118.5)">5</text>
<text x="92.3" y="118.5" transform="rotate(-90 92.3 118.5)">4</text>
<text x="116.7" y="118.5" transform="rotate(-90 116.7 118.5)">6</text>
<text x="118.5" y="118.5" transform="rotate(-90 118.5 118.5)">5</text>
<text x="122" y="118.5" transform="rotate(-90 122 118.5)">4</text>
<text x="130.7" y="118.5" transform="rotate(-90 130.7 118.5)">6</text>
<text x="132.4" y="118.5" transform="rotate(-90 132.4 118.5)">5</text>
<text x="135.9" y="118.5" transform="rotate(-90 135.9 118.5)">4</text>
<text x="73.2" y="128.5" transform="rotate(-90 73.2 128.5)">1</text>
<text x="78.4" y="128.5" transform="rotate(-90 78.4 128.5)">2</text>
<text x="87.1" y="128.5" transform="rotate(-90 87.1 128.5)">1</text>
<text x="92.3" y="128.5" transform="rotate(-90 92.3 128.5)">2</text>
<text x="116.7" y="128.5" transform="rotate(-90 116.7 128.5)">1</text>
<text x="122" y="128.5" transform="rotate(-90 122 128.5)">2</text>
<text x="130.7" y="128.5" transform="rotate(-90 130.7 128.5)">1</text>
<text x="135.9" y="128.5" transform="rotate(-90 135.9 128.5)">2</text>
<text x="115" y="203.9" transform="rotate(-90 115 203.9)">6</text>
<text x="116.7" y="203.9" transform="rotate(-90 116.7 203.9)">5</text>
<text x="120.2" y="203.9" transform="rotate(-90 120.2 203.9)">4</text>
<text x="128.9" y="203.9" transform="rotate(-90 128.9 203.9)">6</text>
<text x="130.7" y="203.9" transform="rotate(-90 130.7 203.9)">5</text>
<text x="134.2" y="203.9" transform="rotate(-90 134.2 203.9)">4</text>
<text x="73.2" y="207.4" transform="rotate(-90 73.2 207.4)">6</text>
<text x="74.9" y="207.4" transform="rotate(-90 74.9 207.4)">5</text>
<text x="78.4" y="207.4" transform="rotate(-90 78.4 207.4)">4</text>
<text x="87.1" y="207.4" transform="rotate(-90 87.1 207.4)">6</text>
<text x="88.9" y="207.4" transform="rotate(-90 88.9 207.4)">5</text>
<text x="92.3" y="207.4" transform="rotate(-90 92.3 207.4)">4</text>
<text x="115" y="213.9" transform="rotate(-90 115 213.9)">1</text>
<text x="120.2" y="213.9" transform="rotate(-90 120.2 213.9)">2</text>
<text x="128.9" y="213.9" transform="rotate(-90 128.9 213.9)">1</text>
<text x="134.2" y="213.9" transform="rotate(-90 134.2 213.9)">2</text>
<text x="73.2" y="217.4" transform="rotate(-90 73.2 217.4)">1</text>
<text x="78.4" y="217.4" transform="rotate(-90 78.4 217.4)">2</text>
<text x="87.1" y="217.4" transform="rotate(-90 87.1 217.4)">1</text>
<text x="92.3" y="217.4" transform="rotate(-90 92.3 217.4)">2</text>
</g>
</svg>
